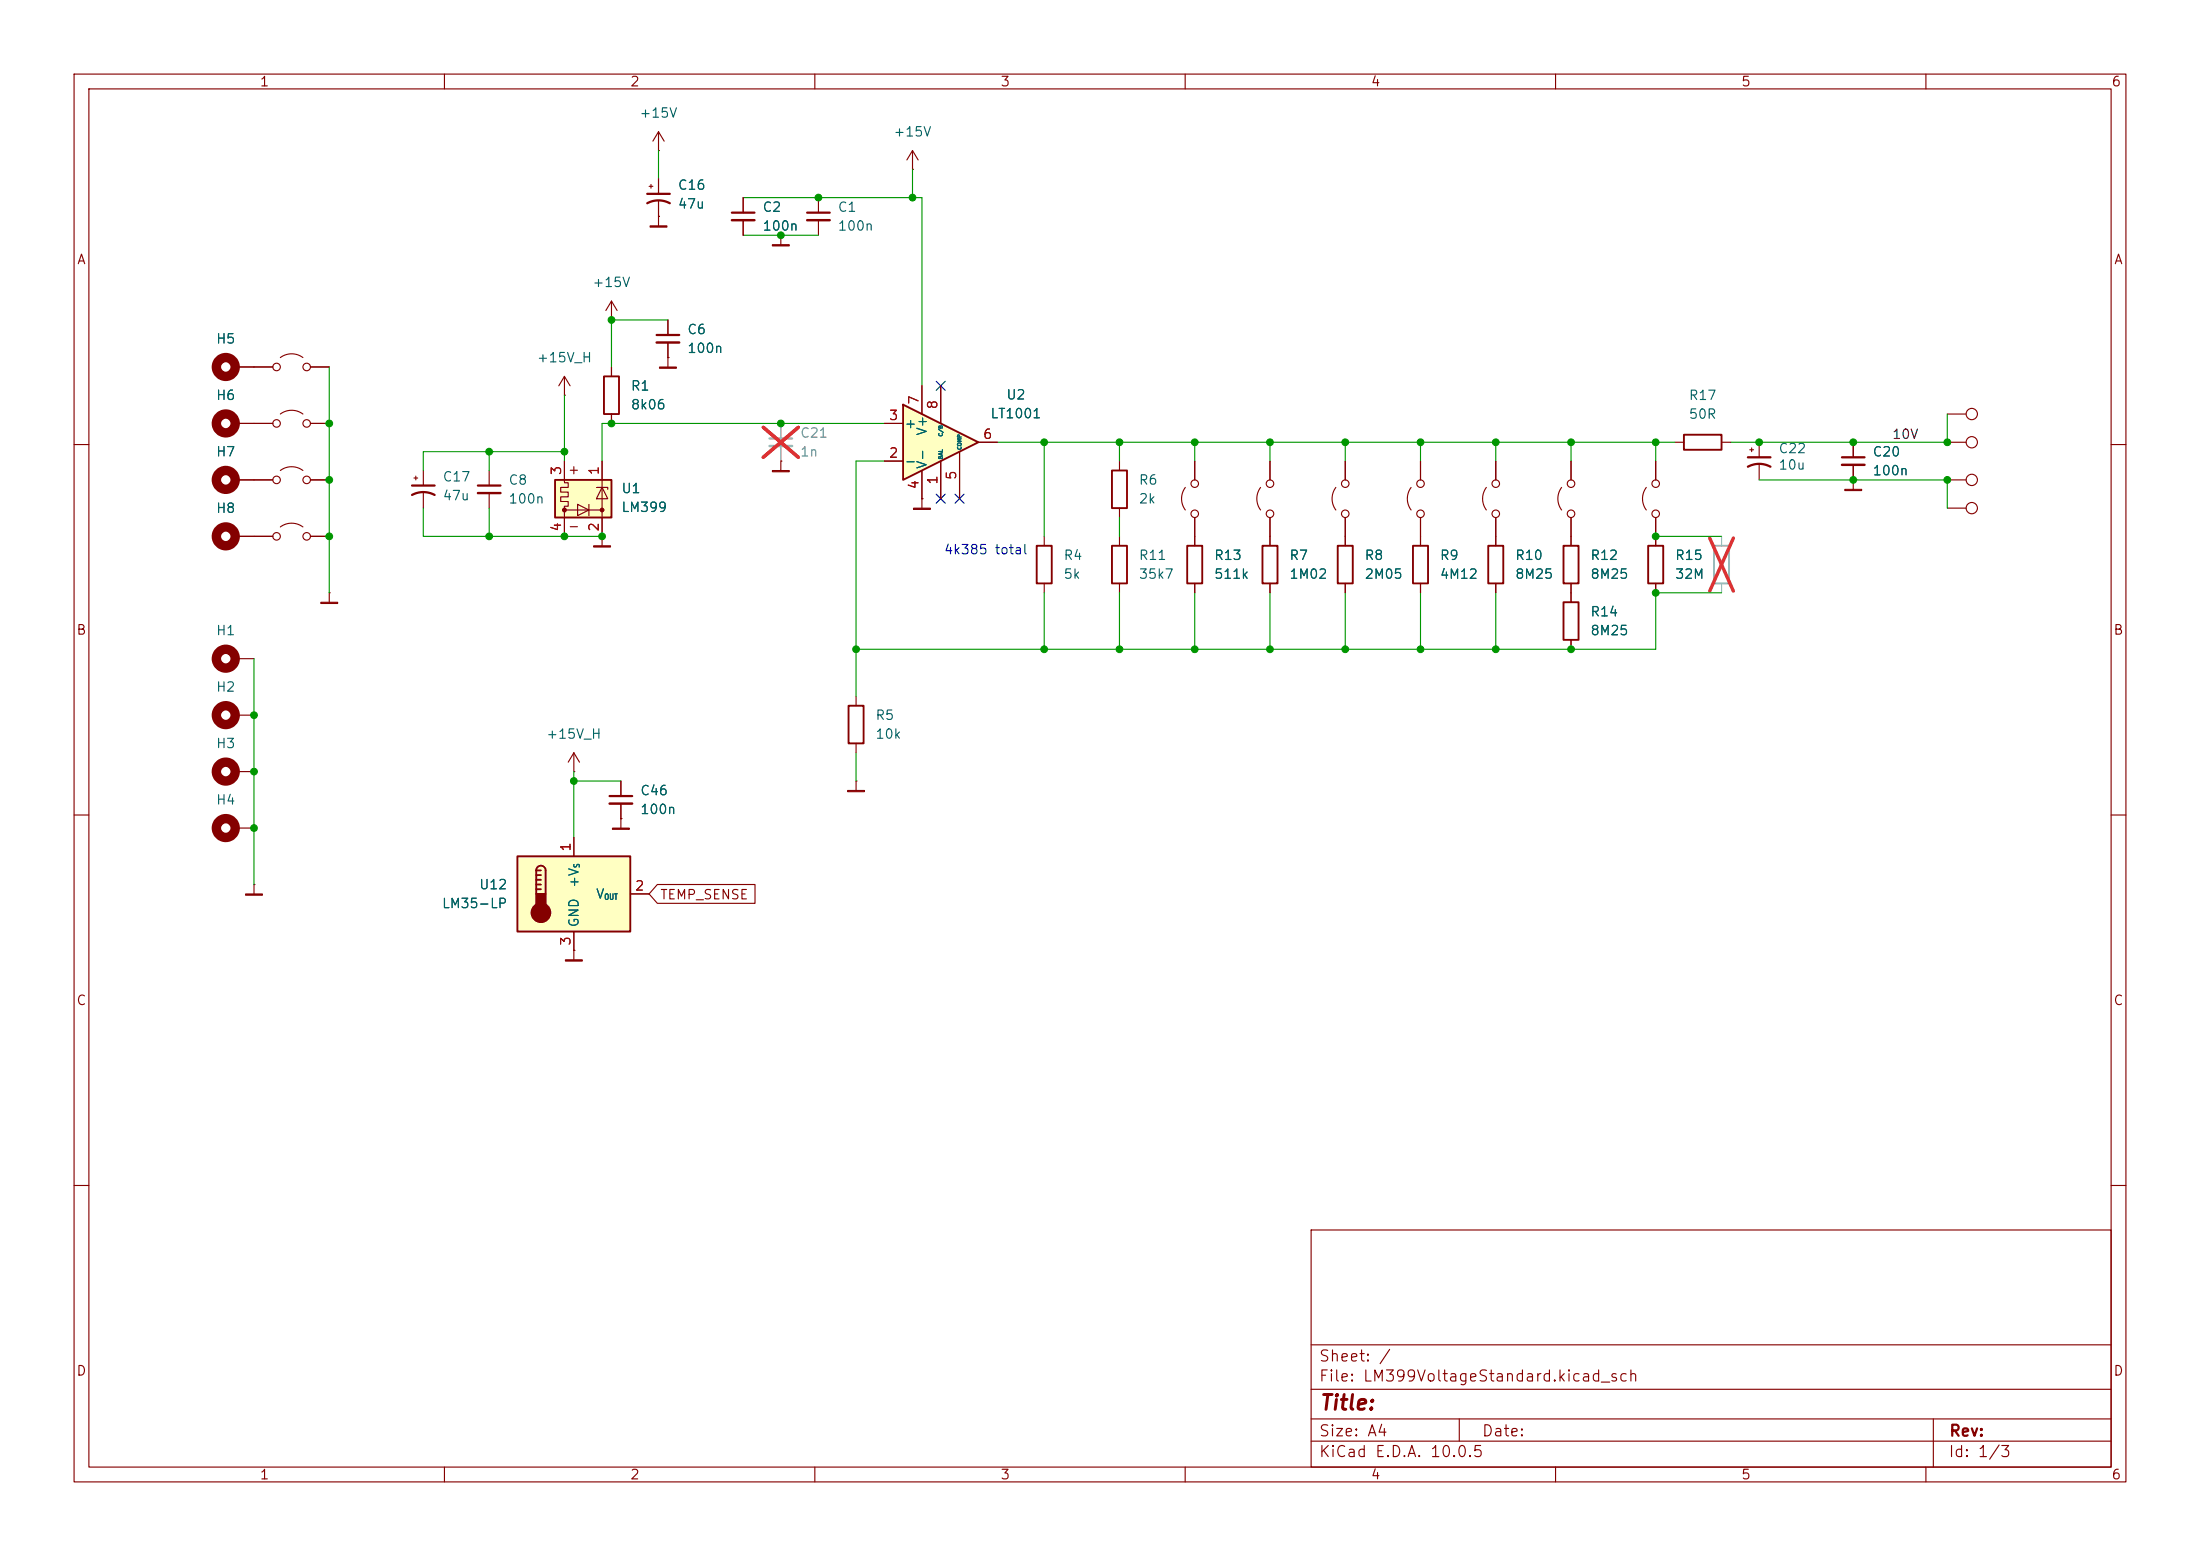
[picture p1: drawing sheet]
<svg xmlns="http://www.w3.org/2000/svg" width="297mm" height="210mm" viewBox="0 0 297 210" stroke-linecap="round" stroke-linejoin="round" font-family="sans-serif">
<g fill="none" stroke="#840000" stroke-width=".15">
<path d="M10 10h277v190h-277zM12 12h273v186h-273zM60 10v2M110 10v2M160 10v2M210 10v2M260 10v2M31.7 49.5h5.1M31.7 57.2h5.1M37.8 48.3a2.54 2.54 0 0 1 3.1 0M37.8 55.9a2.54 2.54 0 0 1 3.1 0M41.9 49.5h2.5"/>
<path d="M41.9 57.2h2.5M226.1 59.7h1.2M232.4 59.7h1.3M250.2 59.7v2M262.9 59.7h2.5M10 60h2M31.7 64.8h5.1M31.7 72.4h5.1M37.8 71.1a2.54 2.54 0 0 1 3.1 0M37.8 63.5a2.54 2.54 0 0 1 3.1 0M41.9 64.8h2.5M41.9 72.4h2.5"/>
<path d="M55.9 64.5h.5M56.1 64.3v.5M57.1 63.5v2M57.1 66.5v2.1M66 63.5v2M66 66.5v2.1M141 72.4v1.3M141 78.7v1.3M160 65.8a2.54 2.54 0 0 0 0 3M161.3 62.2v2.6M161.3 69.9v2.5M170.2 65.8a2.54 2.54 0 0 0 0 3"/>
<path d="M171.4 62.2v2.6M171.4 69.9v2.5M180.3 65.8a2.54 2.54 0 0 0 0 3M181.6 62.2v2.6M181.6 69.9v2.5M250.2 64.8h.1M250.2 62.7v3.3M262.9 64.8h2.5M262.9 68.6h2.5M285 60h2M31.7 88.9h2.6M31.7 96.5h2.6"/>
<path d="M44.4 80h.1M44.4 80v1.3M10 110h2M285 110h2M10 160h2M177 166h108v32h-108zM285 160h2M60 198v2M110 198v2M160 198v2M177 194.5h108M177 191.5h108"/>
<path d="M177 187.5h108M177 181.5h108M197 191.5v3M210 198v2M260 198v2M261 191.5v6.5"/>
<circle cx="37.3" cy="49.5" r=".51"/>
<circle cx="37.3" cy="57.2" r=".51"/>
<circle cx="41.4" cy="57.2" r=".51"/>
<circle cx="41.4" cy="49.5" r=".51"/>
<circle cx="266.2" cy="59.7" r=".76"/>
<circle cx="37.3" cy="64.8" r=".51"/>
<circle cx="37.3" cy="72.4" r=".51"/>
<circle cx="41.4" cy="64.8" r=".51"/>
<circle cx="41.4" cy="72.4" r=".51"/>
<circle cx="161.3" cy="65.3" r=".51"/>
<circle cx="161.3" cy="69.3" r=".51"/>
<circle cx="171.5" cy="69.3" r=".51"/>
<circle cx="171.5" cy="65.3" r=".51"/>
<circle cx="181.6" cy="69.3" r=".51"/>
<circle cx="181.6" cy="65.3" r=".51"/>
<circle cx="266.2" cy="68.6" r=".76"/>
<circle cx="266.2" cy="64.8" r=".76"/>
</g>
<g fill="none" stroke="#840000" stroke-width="1.3">
<circle cx="30.5" cy="49.5" r="1.27"/>
<circle cx="30.5" cy="57.1" r="1.27"/>
<circle cx="30.5" cy="72.4" r="1.27"/>
<circle cx="30.5" cy="64.8" r="1.27"/>
<circle cx="30.5" cy="96.5" r="1.27"/>
<circle cx="30.5" cy="88.9" r="1.27"/>
</g>
<path d="M55.6 66.8a3.2 3.2 0 0 1 3.1 0M55.6 65.5h3.1M64.5 65.5h3.1M248.7 61.7h3" fill="none" stroke="#840000" stroke-width=".3"/>
<path d="M64.5 66.5h3.1M248.7 62.7h3" fill="none" stroke="#840000" stroke-width=".33"/>
<g fill="#840000" stroke="#840000" stroke-width=".14">
<path d="M43.3 81.3h2.3v.2h-2.3z"/>
<path d="M249 66h2.3v.2h-2.3z"/>
</g>
<path d="M227.3 58.7h5.1v2h-5.1zM140 73.7h2v5h-2z" fill="none" stroke="#840000" stroke-width=".25"/>
<path d="M74.9 64.8h7.6v5.1h-7.6z" fill="#ffffc2"/>
<path d="M74.9 64.8h7.6v5.1h-7.6zM150.1 63.5h2v5.1h-2zM170.4 73.7h2.1v5h-2.1zM180.6 73.7h2v5h-2z" fill="none" stroke="#840000" stroke-width=".25"/>
<g fill="#840000" stroke="#840000" stroke-width=".15">
<circle cx="76.2" cy="68.8" r=".25"/>
<circle cx="81.3" cy="68.8" r=".25"/>
</g>
<g fill="none" stroke="#840000" stroke-width=".15">
<path d="M76.2 53.3h.1M76.2 50.8v2.5M76.2 50.8l-.8 1.3M76.2 50.8l.8 1.3M76.2 62.2v3h.5v.6h-1v.6h1v.7h-1v.6h1v.6h-.5v4.1M76.2 68.8h5.1M78 68.1l1.5 .7-1.5 .8zM79.5 68.1v1.5M80.5 65.8h1.5v.2M81.3 65.8l.7 1.5h-1.5zM81.3 62.2v10.2M151.1 62.2v1.3"/>
<path d="M151.1 68.6v1.3M171.4 72.4v1.3M171.4 78.7v1.3M181.6 72.4v1.3M181.6 78.7v1.3M190.5 65.8a2.54 2.54 0 0 0 0 3M191.8 62.2v2.6M191.8 69.9v2.5M31.7 104.1h2.6M31.7 111.8h2.6M34.3 119.4h.1M34.3 119.4v1.3"/>
<path d="M77.5 104.1h.1M77.5 101.6l-.8 1.3M77.5 101.6l.7 1.3M77.5 101.6v2.5M83.8 105.4v2M83.8 108.5v2"/>
<circle cx="191.8" cy="69.3" r=".51"/>
<circle cx="191.8" cy="65.3" r=".51"/>
</g>
<g fill="none" stroke="#840000" stroke-width="1.3">
<circle cx="30.5" cy="111.8" r="1.27"/>
<circle cx="30.5" cy="104.1" r="1.27"/>
</g>
<path d="M33.1 120.7h2.3v.1h-2.3z" fill="#840000" stroke="#840000" stroke-width=".14"/>
<path d="M82.3 107.4h3" fill="none" stroke="#840000" stroke-width=".3"/>
<path d="M82.3 108.5h3" fill="none" stroke="#840000" stroke-width=".33"/>
<path d="M69.8 115.6h15.3v10.1h-15.3z" fill="#ffffc2"/>
<path d="M150.1 73.7h2v5h-2zM160.3 73.7h2v5h-2zM114.6 95.3h2v5h-2zM69.8 115.6h15.3v10.1h-15.3zM72.4 117.5a.64 .64 0 0 1 .6-.7 .64 .64 0 0 1 .7 .7v3.2M72.4 117.5v3.2M72.4 117.5h.6M72.4 118.1h.6M72.4 118.7h.6M72.4 119.4h.6M72.4 120h.6" fill="none" stroke="#840000" stroke-width=".25"/>
<g fill="#840000" stroke="#840000" stroke-width=".25">
<path d="M72.4 120.7h1.3v1.9h-1.3z"/>
<circle cx="73" cy="123.2" r="1.27"/>
</g>
<g fill="none" stroke="#840000" stroke-width=".15">
<path d="M262.9 55.9h2.5M151.1 72.4v1.3M151.1 78.7v1.3M161.3 72.4v1.3M161.3 78.7v1.3M115.6 94v1.3M77.5 113v2.6M83.8 110.5h.1M83.8 110.5v1.3M115.6 100.3v1.3M77.5 128.3h.1M77.5 125.7v3.8"/>
<path d="M85.1 120.7h2.5"/>
<circle cx="266.2" cy="55.9" r=".76"/>
</g>
<g fill="#840000" stroke="#840000" stroke-width=".14">
<path d="M82.7 111.8h2.3v.1h-2.3z"/>
<path d="M76.3 129.5h2.3v.2h-2.3z"/>
</g>
<path d="M121.9 54.6l10.2 5.1-10.2 5.1z" fill="#ffffc2"/>
<path d="M81.5 50.8h2.1v5.1h-2.1zM121.9 54.6l10.2 5.1-10.2 5.1zM190.8 73.7h2v5h-2zM200.9 73.7h2v5h-2zM211.1 73.7h2v5h-2zM222.5 73.7h2v5h-2zM211.1 81.3h2v5.1h-2z" fill="none" stroke="#840000" stroke-width=".25"/>
<g fill="none" stroke="#840000" stroke-width=".15">
<path d="M88.9 17.8l-.8 1.3M88.9 17.8l.8 1.3M88.9 17.8v2.5M87.6 25.1h.5M87.9 24.9v.5M88.9 20.3h.1M88.9 29.2h.1M88.9 24.1v2.1M88.9 27.2v3.3M100.3 26.7v2M100.3 29.7v2.1M105.4 31.8h.1"/>
<path d="M105.4 31.8v1.2M110.5 26.7v2M110.5 29.7v2.1M123.2 22.9h.1M123.2 20.3l-.8 1.3M123.2 20.3l.8 1.3M123.2 20.3v2.6M31.7 57.2h5.1M31.7 49.5h5.1M41.9 57.2h2.5M41.9 49.5h2.5M82.5 43.2h.1"/>
<path d="M82.5 40.6v2.6M82.5 49.5v1.3M82.5 55.9v1.3M82.5 40.6l-.7 1.3M82.5 40.6l.8 1.3M90.2 48.3h.1M90.2 43.2v2M90.2 46.2v3.3M119.4 57.2h2.5M124.5 52.1v3.8M127 52.1v5.1M132.1 59.7h2.5"/>
<path d="M237.5 59.7v2M250.2 59.7v2M31.7 64.8h5.1M31.7 72.4h5.1M41.9 64.8h2.5M41.9 72.4h2.5M76.2 62.2v2.6M76.2 69.9v2.5M81.3 72.4h.1M81.3 62.2v2.6M81.3 69.9v3.8M105.4 62.2h.1"/>
<path d="M105.4 62.2v1.3M119.4 62.2h2.5M124.5 67.3h.1M124.5 63.5v5.1M127 62.2v5.1M129.5 61v6.3M161.3 62.2v2.6M161.3 69.9v3.8M161.3 78.7v1.3M171.4 62.2v2.6M171.4 69.9v3.8M171.4 78.7v1.3"/>
<path d="M181.6 62.2v2.6M181.6 69.9v3.8M181.6 78.7v1.3M191.8 62.2v2.6M191.8 69.9v3.8M191.8 78.7v1.3M200.7 65.8a2.54 2.54 0 0 0 0 3M201.9 62.2v2.6M201.9 69.9v3.8M201.9 78.7v1.3M210.8 65.8a2.54 2.54 0 0 0 0 3M212.1 62.2v2.6"/>
<path d="M212.1 69.9v3.8M212.1 78.7v2.6M222.2 65.8a2.54 2.54 0 0 0 0 3M223.5 62.2v2.6M223.5 69.9v3.8M223.5 78.7v1.3M236.2 60.7h.5M236.5 60.5v.5M237.5 62.7v2.1M250.2 64.8h.1M250.2 62.7v2.1M212.1 86.4v1.2"/>
<path d="M77.5 113v2.6M83.8 110.5h.1M83.8 105.4v2M83.8 108.5v2M88.7 119.4h13.2v2.5h-13.2l-1.1-1.2zM115.6 105.4h.1M115.6 105.4v1.3M77.5 128.3h.1M77.5 125.7v2.6M85.1 120.7h2.5"/>
<circle cx="201.9" cy="69.3" r=".51"/>
<circle cx="201.9" cy="65.3" r=".51"/>
<circle cx="212.1" cy="65.3" r=".51"/>
<circle cx="212.1" cy="69.3" r=".51"/>
<circle cx="223.5" cy="65.3" r=".51"/>
<circle cx="223.5" cy="69.3" r=".51"/>
</g>
<g fill="#840000" stroke="#840000" stroke-width=".14">
<path d="M104.3 63.5h2.3v.2h-2.3z"/>
<path d="M123.3 68.6h2.3v.2h-2.3z"/>
<path d="M104.3 33h2.3v.2h-2.3z"/>
<path d="M89 49.5h2.3v.2h-2.3z"/>
<path d="M80.1 73.7h2.3v.1h-2.3z"/>
<path d="M114.4 106.7h2.3v.2h-2.3z"/>
<path d="M87.8 30.5h2.2v.2h-2.2z"/>
</g>
<path d="M103.9 59.2h3" fill="none" stroke="#a1a1a1" stroke-width=".3"/>
<path d="M103.9 60.2h3" fill="none" stroke="#a1a1a1" stroke-width=".33"/>
<path d="M105.4 57.2v2M105.4 60.2v2M232.4 72.4v1.3M232.4 78.7v1.3" fill="none" stroke="#a1a1a1" stroke-width=".15"/>
<path d="M103 57.7l4.8 4M107.8 57.7l-4.8 4M230.8 72.6l3.2 7.2M234 72.6l-3.2 7.2" fill="none" stroke="#e12e31" stroke-width=".46"/>
<path d="M87.4 27.4a3.2 3.2 0 0 1 3 0M87.4 26.2h3M98.8 28.7h3.1M109 28.7h3M88.6 45.2h3.1M236 63a3.2 3.2 0 0 1 3 0M236 61.7h3" fill="none" stroke="#840000" stroke-width=".3"/>
<path d="M98.8 29.7h3.1M109 29.7h3M88.6 46.2h3.1" fill="none" stroke="#840000" stroke-width=".33"/>
<path d="M231.4 73.7h2v5h-2z" fill="none" stroke="#a1a1a1" stroke-width=".25"/>
<g fill="none" stroke="#009600" stroke-width=".15">
<path d="M88.9 20.3v3.8M100.3 26.7h24.2v25.4M100.3 31.8h10.2M123.2 22.9v3.8M44.4 49.5v30.5M76.2 53.3v8.9M90.2 43.2h-7.7v6.3M119.4 57.2h-38.1v5M134.6 59.7h91.5M141 59.7v12.7M151.1 59.7v2.5M161.3 59.7v2.5"/>
<path d="M171.4 59.7v2.5M181.6 59.7v2.5M191.8 59.7v2.5M201.9 59.7v2.5M212.1 59.7v2.5M223.5 59.7v2.5M262.9 55.9v3.8h-29.2M57.1 68.6v3.8h24.2M66 61v2.5M66 68.6v3.8M76.2 61h-19.1v2.5M119.4 62.2h-3.8v31.8"/>
<path d="M151.1 69.9v2.5M223.5 72.4h8.9M237.5 64.8h25.4v3.8M34.3 88.9v30.5M141 80v7.6M151.1 80v7.6M161.3 80v7.6M171.4 80v7.6M181.6 80v7.6M191.8 80v7.6M201.9 80v7.6M232.4 80h-8.9v7.6h-107.9"/>
<path d="M77.5 104.1v8.9M77.5 105.4h6.3M115.6 101.6v3.8"/>
</g>
<path d="M126.4 51.5l1.2 1.2M127.6 51.5l-1.2 1.2M126.4 66.7l1.2 1.2M127.6 66.7l-1.2 1.2M128.9 66.7l1.2 1.2M130.1 66.7l-1.2 1.2" fill="none" stroke="#000084" stroke-width=".15"/>
<g fill="#009600" stroke="#009600" stroke-width=".14">
<circle cx="115.6" cy="87.6" r=".46"/>
<circle cx="105.4" cy="31.8" r=".46"/>
<circle cx="82.5" cy="57.2" r=".46"/>
<circle cx="76.2" cy="61" r=".46"/>
<circle cx="191.8" cy="87.6" r=".46"/>
<circle cx="201.9" cy="87.6" r=".46"/>
<circle cx="212.1" cy="87.6" r=".46"/>
<circle cx="223.5" cy="72.4" r=".46"/>
<circle cx="212.1" cy="59.7" r=".46"/>
<circle cx="223.5" cy="59.7" r=".46"/>
<circle cx="223.5" cy="80" r=".46"/>
<circle cx="66" cy="72.4" r=".46"/>
<circle cx="34.3" cy="96.5" r=".46"/>
<circle cx="44.4" cy="57.2" r=".46"/>
<circle cx="44.4" cy="64.8" r=".46"/>
<circle cx="44.4" cy="72.4" r=".46"/>
<circle cx="171.4" cy="59.7" r=".46"/>
<circle cx="151.1" cy="59.7" r=".46"/>
<circle cx="141" cy="59.7" r=".46"/>
<circle cx="161.3" cy="87.6" r=".46"/>
<circle cx="171.4" cy="87.6" r=".46"/>
<circle cx="151.1" cy="87.6" r=".46"/>
<circle cx="181.6" cy="59.7" r=".46"/>
<circle cx="181.6" cy="87.6" r=".46"/>
<circle cx="161.3" cy="59.7" r=".46"/>
<circle cx="141" cy="87.6" r=".46"/>
<circle cx="76.2" cy="72.4" r=".46"/>
<circle cx="81.3" cy="72.4" r=".46"/>
<circle cx="66" cy="61" r=".46"/>
<circle cx="34.3" cy="104.1" r=".46"/>
<circle cx="34.3" cy="111.8" r=".46"/>
<circle cx="77.5" cy="105.4" r=".46"/>
<circle cx="262.9" cy="64.8" r=".46"/>
<circle cx="262.9" cy="59.7" r=".46"/>
<circle cx="201.9" cy="59.7" r=".46"/>
<circle cx="191.8" cy="59.7" r=".46"/>
<circle cx="237.5" cy="59.7" r=".46"/>
<circle cx="250.2" cy="59.7" r=".46"/>
<circle cx="250.2" cy="64.8" r=".46"/>
<circle cx="105.4" cy="57.2" r=".46"/>
<circle cx="123.2" cy="26.7" r=".46"/>
<circle cx="110.5" cy="26.7" r=".46"/>
<circle cx="82.5" cy="43.2" r=".46"/>
</g>
<text font-size="2" fill="#840000" x="178" y="190.8">Title:</text>
<g font-size="1.5" fill="#840000">
<text x="178" y="184.1">Sheet: /</text>
<text x="178" y="186.8">File: LM399VoltageStandard.kicad_sch</text>
<text x="178" y="197">KiCad E.D.A. 10.0.5</text>
<text x="178" y="194.2">Size: A4</text>
<text x="200" y="194.2">Date:</text>
<text x="263" y="197">Id: 1/3</text>
<text x="263" y="194.2">Rev:</text>
</g>
<text font-size="1.3" fill="#725600" x="284.5" y="-.2">File: MCU.kicad</text>
<g font-size="1.3" fill="#840000">
<text x="35" y="12">1</text>
<text x="85" y="12">2</text>
<text x="135" y="12">3</text>
<text x="185" y="12">4</text>
<text x="235" y="12">5</text>
<text x="285" y="12">6</text>
<text x="10.3" y="36">A</text>
<text x="285.3" y="36">A</text>
<text x="76.6" y="64.3">+</text>
<text x="76.6" y="72">-</text>
<text x="10.2" y="86">B</text>
<text x="285.2" y="86">B</text>
<text x="89" y="121.7">TEMP_SENSE</text>
<text x="10.2" y="136">C</text>
<text x="285.2" y="136">C</text>
<text x="10.2" y="186">D</text>
<text x="285.2" y="186">D</text>
<text x="35" y="200">1</text>
<text x="85" y="200">2</text>
<text x="135" y="200">3</text>
<text x="185" y="200">4</text>
<text x="235" y="200">5</text>
<text x="285" y="200">6</text>
</g>
<g font-size="1.3" fill="#006464">
<text x="86.2" y="16.2">+15V</text>
<text x="120.5" y="18.7">+15V</text>
<text x="91.4" y="25.9">C16</text>
<text x="91.4" y="28.5">47u</text>
<text x="102.9" y="28.9">C2</text>
<text x="113" y="28.9">C1</text>
<text x="102.9" y="31.4">100n</text>
<text x="113" y="31.4">100n</text>
<text x="79.9" y="39.1">+15V</text>
<text x="29.1" y="46.7">H5</text>
<text x="92.7" y="45.4">C6</text>
<text x="92.7" y="48">100n</text>
<text x="72.4" y="49.2">+15V_H</text>
<text x="85.1" y="53">R1</text>
<text x="29.1" y="54.3">H6</text>
<text x="85.1" y="55.6">8k06</text>
<text x="122" y="58.1">+</text>
<text x="125.4" y="58.9" transform="rotate(-90 125.4 58.9)">V+</text>
<text x="133.6" y="56.8">LT1001</text>
<text x="135.8" y="54.2">U2</text>
<text x="227.9" y="54.3">R17</text>
<text x="227.9" y="56.8">50R</text>
<text x="29.1" y="61.9">H7</text>
<text x="59.7" y="65.3">C17</text>
<text x="68.6" y="65.7">C8</text>
<text x="122" y="63.2">-</text>
<text x="125.4" y="63.4" transform="rotate(-90 125.4 63.4)">V-</text>
<text x="153.7" y="65.7">R6</text>
<text x="240" y="61.5">C22</text>
<text x="240" y="63.7">10u</text>
<text x="252.7" y="61.9">C20</text>
<text x="252.7" y="64.5">100n</text>
<text x="29.1" y="69.5">H8</text>
<text x="59.7" y="67.8">47u</text>
<text x="68.6" y="68.3">100n</text>
<text x="83.8" y="66.9">U1</text>
<text x="83.8" y="69.4">LM399</text>
<text x="153.7" y="68.3">2k</text>
<text x="143.5" y="75.9">R4</text>
<text x="153.7" y="75.9">R11</text>
<text x="163.8" y="75.9">R13</text>
<text x="174" y="75.9">R7</text>
<text x="184.1" y="75.9">R8</text>
<text x="194.3" y="75.9">R9</text>
<text x="204.5" y="75.9">R10</text>
<text x="214.6" y="75.9">R12</text>
<text x="226" y="75.9">R15</text>
<text x="143.5" y="78.4">5k</text>
<text x="153.7" y="78.4">35k7</text>
<text x="163.8" y="78.4">511k</text>
<text x="174" y="78.4">1M02</text>
<text x="184.1" y="78.4">2M05</text>
<text x="194.3" y="78.4">4M12</text>
<text x="204.5" y="78.4">8M25</text>
<text x="214.6" y="83.5">R14</text>
<text x="214.6" y="78.4">8M25</text>
<text x="226" y="78.4">32M</text>
<text x="29.1" y="86.1">H1</text>
<text x="214.6" y="86.1">8M25</text>
<text x="29.1" y="93.7">H2</text>
<text x="29.1" y="101.3">H3</text>
<text x="73.7" y="100">+15V_H</text>
<text x="118.1" y="97.5">R5</text>
<text x="118.1" y="100">10k</text>
<text x="86.3" y="107.6">C46</text>
<text x="29.1" y="108.9">H4</text>
<text x="86.3" y="110.2">100n</text>
<text x="78.4" y="119.9" transform="rotate(-90 78.4 119.9)">+V</text>
<text x="59.6" y="122.9">LM35-LP</text>
<text x="64.6" y="120.3">U12</text>
<text x="78.4" y="125.2" transform="rotate(-90 78.4 125.2)">GND</text>
<text x="80.4" y="121.6">V</text>
</g>
<g font-size="1.3" fill="#989898">
<text x="107.9" y="59.4">C21</text>
<text x="107.9" y="61.9">1n</text>
</g>
<g font-size="1.3" fill="#a90000">
<text x="119.9" y="57">3</text>
<text x="124.3" y="54.7" transform="rotate(-90 124.3 54.7)">7</text>
<text x="126.9" y="55.3" transform="rotate(-90 126.9 55.3)">8</text>
<text x="132.6" y="59.6">6</text>
<text x="76.1" y="64.2" transform="rotate(-90 76.1 64.2)">3</text>
<text x="81.1" y="64.2" transform="rotate(-90 81.1 64.2)">1</text>
<text x="119.9" y="62.1">2</text>
<text x="126.9" y="65.5" transform="rotate(-90 126.9 65.5)">1</text>
<text x="129.4" y="64.9" transform="rotate(-90 129.4 64.9)">5</text>
<text x="76.1" y="71.9" transform="rotate(-90 76.1 71.9)">4</text>
<text x="81.1" y="71.9" transform="rotate(-90 81.1 71.9)">2</text>
<text x="124.3" y="66.1" transform="rotate(-90 124.3 66.1)">4</text>
<text x="77.3" y="115" transform="rotate(-90 77.3 115)">1</text>
<text x="85.6" y="120.5">2</text>
<text x="77.3" y="127.7" transform="rotate(-90 77.3 127.7)">3</text>
</g>
<text font-size="1.3" fill="#0f0f0f" x="255.3" y="59.6">10V</text>
<text font-size="1.3" fill="#0000c2" x="127.3" y="75.1">4k385 total</text>
<g font-size=".8" fill="#006464">
<text x="78.4" y="117.2" transform="rotate(-90 78.4 117.2)">S</text>
<text x="81.5" y="121.6">OUT</text>
</g>
<g font-size=".5" fill="#006464">
<text x="127.4" y="59" transform="rotate(-90 127.4 59)">C/B</text>
<text x="127.4" y="62.1" transform="rotate(-90 127.4 62.1)">BAL</text>
<text x="129.9" y="60.8" transform="rotate(-90 129.9 60.8)">COMP</text>
</g>
</svg>
